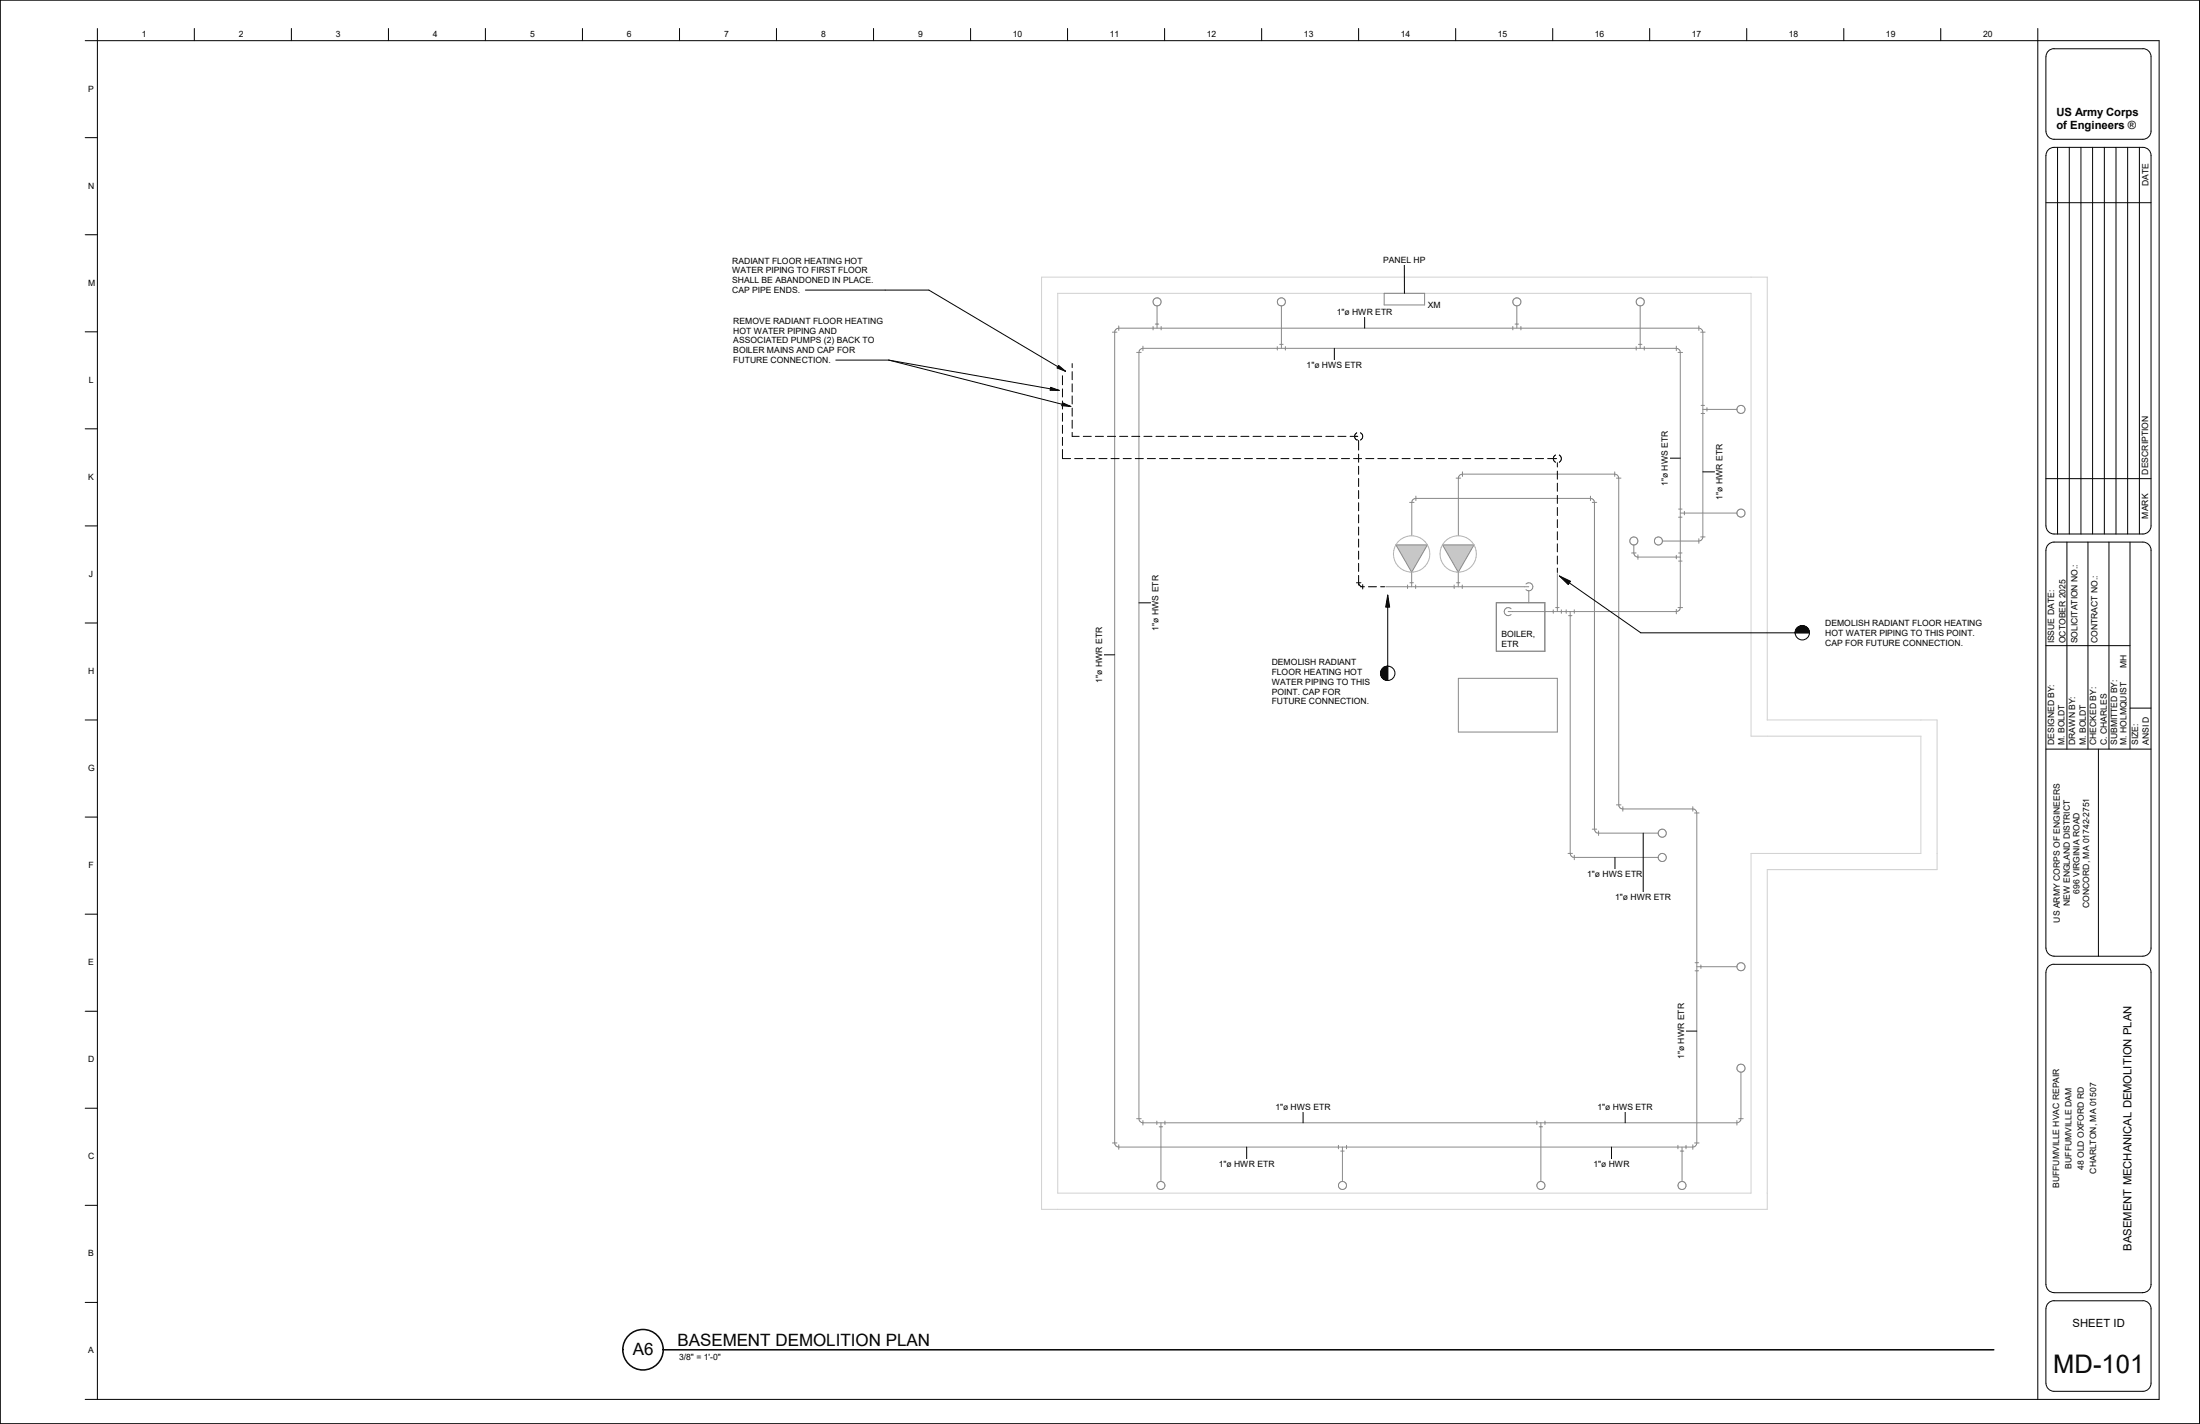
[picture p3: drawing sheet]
<svg xmlns="http://www.w3.org/2000/svg" width="864mm" height="559mm" viewBox="0 0 864 559" stroke-linecap="round" stroke-linejoin="round" font-family="sans-serif">
<g fill="#c7c7c7">
<path d="M566.3 213.8h12.3v10.7h-12.3z"/>
<path d="M548 213.8h12.3v10.7h-12.3z"/>
</g>
<path d="M408.9 108.8h284.8v173.7h66.7v58.7h-66.7v133.4h-284.8zM415.2 115.1h272.2v173.8h66.6v46h-66.6v133.3h-272.2z" fill="none" stroke="#d0d0d0" stroke-width=".39"/>
<g fill="none" stroke="#888" stroke-width=".39">
<path d="M543.3 115.1h15.9v4.6h-15.9zM436.7 130.3h1.7M439.2 127.9v1.8M446.2 138.3h1.8M448.6 135.8v1.8M452.6 128.1v1.4M453.5 127.2h1.4M454.2 120.1v8.7M455.8 128.1v1.4M501.4 136v1.4M502.3 135.1h1.4M503 120.1v16.6"/>
<path d="M504.6 136v1.4M593.9 128.1v1.4M594.7 127.2h1.4M595.4 120.1v8.7M597 128.1v1.4M642.3 136v1.4M643.2 135.1h1.3M643.8 120.1v16.6M645.5 136v1.4M658 135.8v1.8M658.7 138.3h1.8M666.9 127.9v1.8"/>
<path d="M667.6 130.3h1.7M667.8 159.1h1.3M670.1 160v1.3M667.8 162.3h1.3M668.4 160.7h13.4M553.3 197.1h1.8M555.8 194.7v1.7M571.6 187.6h1.8M574.1 185.2v1.7M624.3 194.7v1.7M625.1 197.1h1.7M633.9 185.2v1.7"/>
<path d="M634.5 187.6h1.8M658.9 199.8h1.4M548 213.8h12.3l-6.2 10.7zM554.2 210.2v-13.1a1.59 1.59 0 0 1 1.6-1.5h68.5a1.59 1.59 0 0 1 1.6 1.5v128.3a1.52 1.52 0 0 0 1.6 1.5h23.4M566.3 213.8h12.3l-6.2 10.7zM572.5 210.2v-22.6a1.59 1.59 0 0 1 1.6-1.5h59.8a1.59 1.59 0 0 1 1.5 1.5v128.2a1.59 1.59 0 0 0 1.6 1.7h27.5a1.59 1.59 0 0 1 1.6 1.5v129.5a1.59 1.59 0 0 1-1.6 1.6h-225.3a1.59 1.59 0 0 1-1.6-1.6v-318.2a1.59 1.59 0 0 1 1.6-1.5h227.7a1.59 1.59 0 0 1 1.5 1.5v80.4a1.59 1.59 0 0 1-1.5 1.6h-14.3M640.5 217h1.7M641.3 213.9v3.1a1.59 1.59 0 0 0 1.7 1.6h16.6M643 217.7v1.8M658 217.9v1.4M658.9 202.9h1.4M658.9 217h1.4"/>
<path d="M659.6 201.3h22.2M661.2 200.7v1.3M666.9 211.4v1.8M667.6 210.7h1.7M544 230.3h56.1M552.5 229.6v1.3M553.5 228.7h1.3M554.1 224.5v5.8M555.7 229.6v1.3M570.8 229.6v1.3M571.8 228.7h1.3M572.4 224.5v5.8"/>
<path d="M574 229.6v1.3M587.4 236.5h19v19.1h-19zM592 240h66a1.59 1.59 0 0 0 1.6-1.6v-100.1a1.59 1.59 0 0 0-1.6-1.6h-209.4a1.59 1.59 0 0 0-1.5 1.6v300.7a1.59 1.59 0 0 0 1.5 1.6h233.2a1.59 1.59 0 0 0 1.6-1.6v-18.2M593.2 238.9a1.59 1.59 0 0 0-2.3 0 1.59 1.59 0 0 0 0 2.2 1.59 1.59 0 0 0 2.3 0M599 229.2a1.59 1.59 0 0 1 2.6 .5 1.59 1.59 0 0 1-1.5 2.2M599 231.4l1.1 .5M600.1 231.9v4.6M609.7 239.3v1.4M610.7 238.4h1.3M611.3 225.1v14.9M612.9 239.3v1.4M614.8 239.3v1.4"/>
<path d="M616.4 240v94.9a1.59 1.59 0 0 0 1.6 1.6h32.9M618 239.3v1.4M658 239.1v1.8M658.7 238.4h1.8M658.9 220.2h1.4M615.7 241.6h1.4M572.5 266.2h38.8v21.1h-38.8zM634.5 315.8h1.8M637 316.6v1.7M664.5 316.6v1.7M665.2 319h1.8M615.5 334.9h1.8"/>
<path d="M618 335.6v1.8M625.1 325.4h1.7M627.5 326.1v1.7M665.4 377.8h1.3M666.1 379.3h15.7M667.7 378.7v1.3M665.4 381h1.3M446.2 439h1.8M448.6 439.7v1.8M454.1 439.9v1.4M457.3 439.9v1.4M603.3 439.9v1.4"/>
<path d="M606.5 439.9v1.4M681.8 439.7v1.8M682.5 439h1.8M436.7 448.5h1.7M439.2 449.2v1.8M455 442.2h1.4M455.7 440.6v23M525.4 449.5v1.3M526.3 451.7h1.3M527 450.1v13.5M528.6 449.5v1.3M604.2 442.2h1.3"/>
<path d="M604.9 440.6v23M658.7 449.5v1.3M659.6 451.7h1.4M660.3 450.1v13.5M661.8 449.5v1.3M664.5 449.2v1.8M665.2 448.5h1.8"/>
<circle cx="454.2" cy="118.5" r="1.6"/>
<circle cx="503" cy="118.5" r="1.6"/>
<circle cx="595.4" cy="118.5" r="1.6"/>
<circle cx="643.9" cy="118.5" r="1.6"/>
<circle cx="683.4" cy="160.7" r="1.58"/>
<circle cx="641.3" cy="212.3" r="1.57"/>
<circle cx="651" cy="212.3" r="1.58"/>
<circle cx="683.4" cy="201.3" r="1.57"/>
<circle cx="652.5" cy="327" r="1.58"/>
<circle cx="652.5" cy="336.5" r="1.58"/>
<circle cx="683.4" cy="379.4" r="1.58"/>
<circle cx="683.4" cy="419.2" r="1.58"/>
<circle cx="455.7" cy="465.2" r="1.58"/>
<circle cx="527" cy="465.2" r="1.58"/>
<circle cx="604.9" cy="465.2" r="1.58"/>
<circle cx="660.3" cy="465.2" r="1.58"/>
</g>
<g fill="none" stroke="#000" stroke-width=".39">
<path d="M328.1 141.3h20.8M348.9 141.3l66.9 11.9M348.9 141.3l71.5 18.2M412.4 152l3.4 1.2h-3.6zM417.1 158l3.3 1.5-3.6-.3zM417.1 147.4v3.6M417.1 152.6v3.2M417.1 157.4v3.1M420.9 142.7v1.6M420.9 145.8v3.2M420.9 150.6v3.2M420.9 155.4v3.1"/>
<path d="M417.1 176.4v3.6h3.1M417.1 162.1v3.2M417.1 166.9v3.2M417.1 171.6v3.2M420.9 169.7v1.5h2.7M420.9 160.1v3.2M420.9 164.9v3.2M421.9 180h3.1M425.2 171.2h3.2M426.6 180h3.2M430 171.2h3.2M431.4 180h3.2"/>
<path d="M434.7 171.2h3.2M436.1 180h3.2M439.5 171.2h3.2M440.9 180h3.2M444.2 171.2h3.2M445.6 180h3.2M449 171.2h3.2M450.4 180h3.2M453.8 171.2h3.1M455.2 180h3.1M458.6 171.2h3.1M459.9 180h3.2"/>
<path d="M463.3 171.2h3.2M464.7 180h3.2M468.1 171.2h3.2M469.4 180h3.2M472.8 171.2h3.2M474.2 180h3.2M477.6 171.2h3.2M479 180h3.1M482.3 171.2h3.2M483.7 180h3.2M487.1 171.2h3.2M488.5 180h3.2"/>
<path d="M491.9 171.2h3.1M493.3 180h3.1M496.6 171.2h3.2M498 180h3.2M501.4 171.2h3.2M502.8 180h3.1M506.1 171.2h3.2M507.5 180h3.2M510.9 171.2h3.2M512.3 180h3.2M515.7 171.2h3.1M517.1 180h3.1"/>
<path d="M520.4 171.2h3.2M521.8 180h3.2M525.2 171.2h3.2M526.6 180h3.2M530 171.2h3M531.3 180h3.2M532.6 172.6h.1M532.6 169.8v.1M532.6 169.9a1.58 1.58 0 0 0 0 2.7M533.3 172.8v3.8M533.3 178.2v3.2M534.1 169.8a1.58 1.58 0 0 1 0 2.8"/>
<path d="M536.1 180h3.2M540.9 180h3.1M545.6 180h3.2M550.4 180h3.2M555.2 180h3.1M559.9 180h3.2M564.6 180h3.2M569.4 180h3.2M574.2 180h3.1M579 180h3.1M583.7 180h3.2M588.5 180h3.2"/>
<path d="M593.2 180h3.2M598 180h3.2M602.7 180h3.2M607.5 180h3.5M610.6 178.6a1.58 1.58 0 0 0 0 2.8M612.1 178.6a1.62 1.62 0 0 1 0 2.8M533.3 183v3.1M533.3 187.7v3.2M533.3 192.5v3.2M533.3 197.3v3.1M611.3 181.6v1.7M611.3 184.9v3.1"/>
<path d="M611.3 189.6v3.2M611.3 194.4v3.2M611.3 199.1v3.2M533.3 202v3.2M533.3 206.8v3.2M533.3 211.5v3.2M533.3 216.3v3.2M611.3 203.9v3.2M611.3 208.7v3.1M611.3 213.4v3.2M611.3 218.2v3.2M532.5 228.7h1.7"/>
<path d="M533.3 221.1v3.1M533.3 225.8v3.8M533.3 228.7a1.59 1.59 0 0 0 1.6 1.6M534 230.3h1.6M534.9 229.4v1.7M537.2 230.3h3.1M542 230.3h1.6M611.3 222.9v1.8"/>
</g>
<g fill="none" stroke="#b6b6b6" stroke-width=".39">
<circle cx="554.1" cy="217.4" r="7.1"/>
<circle cx="572.4" cy="217.4" r="7.1"/>
</g>
<path d="M412.4 152l3.4 1.2h-3.6zM417.1 158l3.3 1.5-3.6-.3z" fill="#000"/>
<g fill="#fff">
<path d="M287.9 124h58.9v3.9h-58.9z"/>
<path d="M287.9 127.9h41.5v3.8h-41.5z"/>
<path d="M287.9 131.7h56.3v3.9h-56.3z"/>
<path d="M287.9 135.6h48.8v3.8h-48.8z"/>
<path d="M287.9 139.4h38.2v3.8h-38.2z"/>
</g>
<path d="M544.7 233.5l.8 4.8h-1.6zM612.1 226l4.4 2.1-.9 1.3z" fill="#000"/>
<g fill="none" stroke="#000" stroke-width=".39">
<path d="M544.7 233.5l.8 4.8h-1.6zM544.7 233.5v33.5M612.1 226l4.4 2.1-.9 1.3zM612.1 226l32 22.3h66.2M704.6 248.3a2.82 2.82 0 0 1 2.9-2.8 2.82 2.82 0 0 1 2.8 2.8M544.7 261.4a2.82 2.82 0 0 0-2.7 2.8 2.82 2.82 0 0 0 2.7 2.8M544.7 261.4a2.82 2.82 0 0 1 2.9 2.8 2.82 2.82 0 0 1-2.9 2.8M544.7 261.4a2.82 2.82 0 0 0-2.8 2.8 2.82 2.82 0 0 0 2.8 2.8"/>
<circle cx="707.5" cy="248.3" r="2.82"/>
</g>
<path d="M704.6 245.5h5.7v2.8h-5.7zM541.9 261.4h2.8v5.6h-2.8z" fill="#000"/>
<g fill="#fff">
<path d="M716.4 242.7h62.4v3.8h-62.4z"/>
<path d="M716.4 246.5h59.8v3.9h-59.8z"/>
<path d="M716.4 250.4h55.1v3.8h-55.1z"/>
<path d="M499.2 258.1h34.2v3.8h-34.2z"/>
<path d="M499.2 261.9h36.5v3.8h-36.5z"/>
<path d="M499.2 265.7h39.6v3.9h-39.6z"/>
<path d="M499.2 269.6h28v3.8h-28z"/>
<path d="M499.2 273.4h39.2v3.8h-39.2z"/>
</g>
<path d="M535.7 124.5v4.3" fill="none" stroke="#000" stroke-width=".39"/>
<path d="M524.7 120.7h21.9v3.8h-21.9z" fill="#fff"/>
<path d="M523.8 136.7v4.6" fill="none" stroke="#000" stroke-width=".39"/>
<path d="M512.9 141.3h21.7v3.9h-21.7z" fill="#fff"/>
<path d="M447.1 236.6h4.6" fill="none" stroke="#000" stroke-width=".39"/>
<path d="M451.7 225.7h3.8v21.7h-3.8z" fill="#fff"/>
<path d="M433.3 257h4.3" fill="none" stroke="#000" stroke-width=".39"/>
<path d="M429.5 246h3.8v21.9h-3.8z" fill="#fff"/>
<path d="M489.4 450.1v4.6" fill="none" stroke="#000" stroke-width=".39"/>
<path d="M478.4 454.7h21.9v3.9h-21.9z" fill="#fff"/>
<path d="M511.5 436.4v4.2" fill="none" stroke="#000" stroke-width=".39"/>
<path d="M500.6 432.5h21.7v3.9h-21.7z" fill="#fff"/>
<path d="M638 436.4v4.2" fill="none" stroke="#000" stroke-width=".39"/>
<path d="M627.1 432.5h21.7v3.9h-21.7z" fill="#fff"/>
<path d="M632.6 450.1v4.6" fill="none" stroke="#000" stroke-width=".39"/>
<path d="M625.5 454.7h14.2v3.9h-14.2z" fill="#fff"/>
<path d="M661.8 404.6h4.3" fill="none" stroke="#000" stroke-width=".39"/>
<path d="M658 393.7h3.8v21.9h-3.8z" fill="#fff"/>
<path d="M633.9 336.5v4.6" fill="none" stroke="#000" stroke-width=".39"/>
<path d="M623.1 341.1h21.6v3.9h-21.6z" fill="#fff"/>
<path d="M645 326.9v23.2" fill="none" stroke="#000" stroke-width=".39"/>
<path d="M634 350.1h21.9v3.8h-21.9z" fill="#fff"/>
<path d="M668.4 185.2h4.7" fill="none" stroke="#000" stroke-width=".39"/>
<path d="M673.1 174.2h3.8v21.9h-3.8z" fill="#fff"/>
<path d="M655.4 179.8h4.2" fill="none" stroke="#000" stroke-width=".39"/>
<path d="M651.5 169h3.9v21.7h-3.9z" fill="#fff"/>
<path d="M551.3 104.1v11" fill="none" stroke="#000" stroke-width=".39"/>
<g fill="#fff">
<path d="M542.9 100.2h16.7v3.9h-16.7z"/>
<path d="M560.5 117.9h5v3.8h-5z"/>
<path d="M589.4 246.8h14.1v3.9h-14.1z"/>
<path d="M589.4 250.7h6.7v3.8h-6.7z"/>
</g>
<g fill="none" stroke="#000" stroke-width=".39">
<path d="M.1 .1h863.3v558.6h-863.3zM33.4 16h814.2v533.1h-814.2M38.2 11.2v537.9M76.3 11.2v4.8M114.4 11.2v4.8M152.5 11.2v4.8M190.5 11.2v4.8M228.6 11.2v4.8M266.7 11.2v4.8M304.8 11.2v4.8M342.9 11.2v4.8M381 11.2v4.8"/>
<path d="M419.1 11.2v4.8M457.2 11.2v4.8M495.3 11.2v4.8M533.3 11.2v4.8M571.4 11.2v4.8M609.5 11.2v4.8M647.6 11.2v4.8M685.7 11.2v4.8M723.8 11.2v4.8M761.8 11.2v4.8M799.9 11.2v537.9M804.1 20l1-.7 1.2-.2h34.9a3.1 3.1 0 0 1 3.2 3.2v29.2a3.2 3.2 0 0 1-3.2 3.2h-34.9a3.2 3.2 0 0 1-3.2-3.2v-29.2l.3-1.3z"/>
<path d="M33.4 54h4.8M804.1 58.7l1-.6 1.2-.3h34.9a3.2 3.2 0 0 1 3.2 3.2v145.4a3.2 3.2 0 0 1-3.2 3.2h-34.9a3.2 3.2 0 0 1-3.2-3.2v-145.4l.3-1.2zM807.7 57.8v151.8M812.3 57.8v151.8M816.9 57.8v151.8M821.4 57.8v151.8M826.1 57.8v151.8M830.6 57.8v151.8M835.2 57.8v151.8M839.8 57.8v151.8M803.1 79.5h41.3M33.4 92.1h4.8"/>
<path d="M33.4 130.2h4.8M33.4 168.3h4.8M803.1 187.8h41.3M33.4 206.4h4.8M811.4 212.7v81.3M819.6 212.7v81.3M827.9 212.7v81.3M836.1 212.7v81.3M33.4 244.5h4.8M803.1 253.4h33M836.1 277.9h8.3M33.4 282.5h4.8"/>
<path d="M803.1 294h41.3M823.7 294v81.2M33.4 320.6h4.8M33.4 358.7h4.8M806.3 375.2h34.9M806.3 375.2a3.2 3.2 0 0 1-3.2-3.1v-156.2a3.1 3.1 0 0 1 3.2-3.2h34.9a3.2 3.2 0 0 1 3.2 3.2v156.1a3.2 3.2 0 0 1-3.2 3.2M33.4 396.8h4.8M33.4 434.9h4.8M33.4 473h4.8M33.4 511.1h4.8M803.1 513.6v29.2a3.2 3.2 0 0 0 3.2 3.2h34.9a3.2 3.2 0 0 0 3.2-3.2v-29.2M803.1 504.1v-122.5a3.1 3.1 0 0 1 3.2-3.2h34.9a3.2 3.2 0 0 1 3.2 3.2v122.5"/>
<path d="M803.1 513.6a3.1 3.1 0 0 1 3.2-3.2h34.9a3.2 3.2 0 0 1 3.2 3.2M803.1 504.1a3.2 3.2 0 0 0 3.2 3.1h34.9a3.2 3.2 0 0 0 3.2-3.1"/>
</g>
<circle cx="252.4" cy="529.7" r="7.9" fill="none" stroke="#000" stroke-width=".59"/>
<g fill="#fff">
<path d="M266.6 530.5h12.2v3.8h-12.2z"/>
<path d="M278.8 530.5h1.1v3.8h-1.1z"/>
<path d="M279.9 530.5h3v3.8h-3z"/>
<path d="M248.4 525.8h8.1v7.5h-8.1z"/>
<path d="M266 522.3h99.2v7.5h-99.2z"/>
</g>
<path d="M260.3 529.7h522.4" fill="none" stroke="#000" stroke-width=".59"/>
<path d="M316.1 113.8h48.5l53.7 31.9M415.5 143.4l2.8 2.3-3.4-1.3z" fill="none" stroke="#000" stroke-width=".39"/>
<path d="M415.5 143.4l2.8 2.3-3.4-1.3z" fill="#000"/>
<g fill="#fff">
<path d="M287.4 100.4h52.2v3.9h-52.2z"/>
<path d="M287.4 104.3h54.2v3.8h-54.2z"/>
<path d="M287.4 108.1h56.5v3.8h-56.5z"/>
<path d="M287.4 111.9h26.7v3.8h-26.7z"/>
</g>
<text font-size="10.1" x="805.9" y="538.8">MD-101</text>
<g font-size="6.7">
<text x="248.4" y="531.7">A6</text>
<text x="266" y="528.2">BASEMENT DEMOLITION PLAN</text>
</g>
<g font-size="4.4">
<text x="807.2" y="45.5">US Army Corps</text>
<text x="807.2" y="50.7">of Engineers ®</text>
<text x="836.7" y="490.9" transform="rotate(-90 836.7 490.9)">BASEMENT MECHANICAL DEMOLITION PLAN</text>
<text x="813.6" y="520.6">SHEET ID</text>
</g>
<g font-size="3.4">
<text x="55.7" y="14.6">1</text>
<text x="93.8" y="14.6">2</text>
<text x="131.9" y="14.6">3</text>
<text x="170" y="14.6">4</text>
<text x="208.1" y="14.6">5</text>
<text x="246.1" y="14.6">6</text>
<text x="284.2" y="14.6">7</text>
<text x="322.3" y="14.6">8</text>
<text x="360.4" y="14.6">9</text>
<text x="397.6" y="14.6">10</text>
<text x="435.7" y="14.6">11</text>
<text x="473.7" y="14.6">12</text>
<text x="511.8" y="14.6">13</text>
<text x="549.9" y="14.6">14</text>
<text x="588" y="14.6">15</text>
<text x="626.1" y="14.6">16</text>
<text x="664.2" y="14.6">17</text>
<text x="702.2" y="14.6">18</text>
<text x="740.3" y="14.6">19</text>
<text x="778.4" y="14.6">20</text>
<text x="34.7" y="36">P</text>
<text x="34.6" y="74">N</text>
<text x="843.3" y="73.1" transform="rotate(-90 843.3 73.1)">DATE</text>
<text x="287.4" y="103.5">RADIANT FLOOR HEATING HOT</text>
<text x="287.4" y="107.3">WATER PIPING TO FIRST FLOOR</text>
<text x="542.9" y="103.3">PANEL HP</text>
<text x="34.6" y="112.1">M</text>
<text x="287.4" y="111.1">SHALL BE ABANDONED IN PLACE.</text>
<text x="287.4" y="115">CAP PIPE ENDS.</text>
<text x="524.7" y="123.7">1&quot;ø HWR ETR</text>
<text x="560.5" y="120.9">XM</text>
<text x="287.9" y="127.1">REMOVE RADIANT FLOOR HEATING</text>
<text x="287.9" y="130.9">HOT WATER PIPING AND</text>
<text x="287.9" y="134.7">ASSOCIATED PUMPS (2) BACK TO</text>
<text x="287.9" y="138.6">BOILER MAINS AND CAP FOR</text>
<text x="287.9" y="142.4">FUTURE CONNECTION.</text>
<text x="512.9" y="144.4">1&quot;ø HWS ETR</text>
<text x="34.8" y="150.2">L</text>
<text x="34.7" y="188.3">K</text>
<text x="654.6" y="190.7" transform="rotate(-90 654.6 190.7)">1&quot;ø HWS ETR</text>
<text x="843.3" y="186.2" transform="rotate(-90 843.3 186.2)">DESCRIPTION</text>
<text x="676.2" y="196.1" transform="rotate(-90 676.2 196.1)">1&quot;ø HWR ETR</text>
<text x="843.3" y="203.5" transform="rotate(-90 843.3 203.5)">MARK</text>
<text x="34.9" y="226.4">J</text>
<text x="716.4" y="245.7">DEMOLISH RADIANT FLOOR HEATING</text>
<text x="454.8" y="247.4" transform="rotate(-90 454.8 247.4)">1&quot;ø HWS ETR</text>
<text x="589.4" y="249.9">BOILER,</text>
<text x="716.4" y="249.6">HOT WATER PIPING TO THIS POINT.</text>
<text x="589.4" y="253.7">ETR</text>
<text x="716.4" y="253.4">CAP FOR FUTURE CONNECTION.</text>
<text x="806.4" y="252.5" transform="rotate(-90 806.4 252.5)">ISSUE DATE:</text>
<text x="810.8" y="252.5" transform="rotate(-90 810.8 252.5)">OCTOBER 2025</text>
<text x="815.6" y="252.5" transform="rotate(-90 815.6 252.5)">SOLICITATION NO.:</text>
<text x="823.4" y="252.5" transform="rotate(-90 823.4 252.5)">CONTRACT NO.:</text>
<text x="499.2" y="261.1">DEMOLISH RADIANT</text>
<text x="834.8" y="262.1" transform="rotate(-90 834.8 262.1)">MH</text>
<text x="34.6" y="264.5">H</text>
<text x="432.6" y="267.9" transform="rotate(-90 432.6 267.9)">1&quot;ø HWR ETR</text>
<text x="499.2" y="265">FLOOR HEATING HOT</text>
<text x="499.2" y="268.8">WATER PIPING TO THIS</text>
<text x="499.2" y="272.6">POINT. CAP FOR</text>
<text x="499.2" y="276.4">FUTURE CONNECTION.</text>
<text x="806.4" y="292.4" transform="rotate(-90 806.4 292.4)">DESIGNED BY:</text>
<text x="810.5" y="292.4" transform="rotate(-90 810.5 292.4)">M. BOLDT</text>
<text x="814.6" y="292.4" transform="rotate(-90 814.6 292.4)">DRAWN BY:</text>
<text x="818.7" y="292.4" transform="rotate(-90 818.7 292.4)">M. BOLDT</text>
<text x="822.8" y="292.4" transform="rotate(-90 822.8 292.4)">CHECKED BY:</text>
<text x="827" y="292.4" transform="rotate(-90 827 292.4)">C. CHARLES</text>
<text x="831" y="292.4" transform="rotate(-90 831 292.4)">SUBMITTED BY:</text>
<text x="834.8" y="292.4" transform="rotate(-90 834.8 292.4)">M. HOLMQUIST</text>
<text x="839.4" y="292.4" transform="rotate(-90 839.4 292.4)">SIZE:</text>
<text x="843.5" y="292.4" transform="rotate(-90 843.5 292.4)">ANSI D</text>
<text x="34.6" y="302.6">G</text>
<text x="34.7" y="340.7">F</text>
<text x="623.1" y="344.2">1&quot;ø HWS ETR</text>
<text x="634" y="353.1">1&quot;ø HWR ETR</text>
<text x="816.3" y="350.6" transform="rotate(-90 816.3 350.6)">696 VIRGINIA ROAD</text>
<text x="812.5" y="355.5" transform="rotate(-90 812.5 355.5)">NEW ENGLAND DISTRICT</text>
<text x="820.1" y="356.3" transform="rotate(-90 820.1 356.3)">CONCORD, MA 01742-2751</text>
<text x="808.6" y="362.1" transform="rotate(-90 808.6 362.1)">US ARMY CORPS OF ENGINEERS</text>
<text x="34.7" y="378.8">E</text>
<text x="34.6" y="416.8">D</text>
<text x="661.1" y="415.6" transform="rotate(-90 661.1 415.6)">1&quot;ø HWR ETR</text>
<text x="500.6" y="435.6">1&quot;ø HWS ETR</text>
<text x="627.1" y="435.6">1&quot;ø HWS ETR</text>
<text x="34.6" y="454.9">C</text>
<text x="478.4" y="457.8">1&quot;ø HWR ETR</text>
<text x="625.5" y="457.8">1&quot;ø HWR</text>
<text x="813.1" y="458.6" transform="rotate(-90 813.1 458.6)">BUFFUMVILLE DAM</text>
<text x="818" y="459.1" transform="rotate(-90 818 459.1)">48 OLD OXFORD RD</text>
<text x="822.8" y="460.6" transform="rotate(-90 822.8 460.6)">CHARLTON, MA 01507</text>
<text x="808.4" y="466.2" transform="rotate(-90 808.4 466.2)">BUFFUMVILLE HVAC REPAIR</text>
<text x="34.7" y="493.1">B</text>
<text x="34.7" y="531.1">A</text>
<text x="266.6" y="533.5">3/8&quot; = 1'-0&quot;</text>
</g>
</svg>
